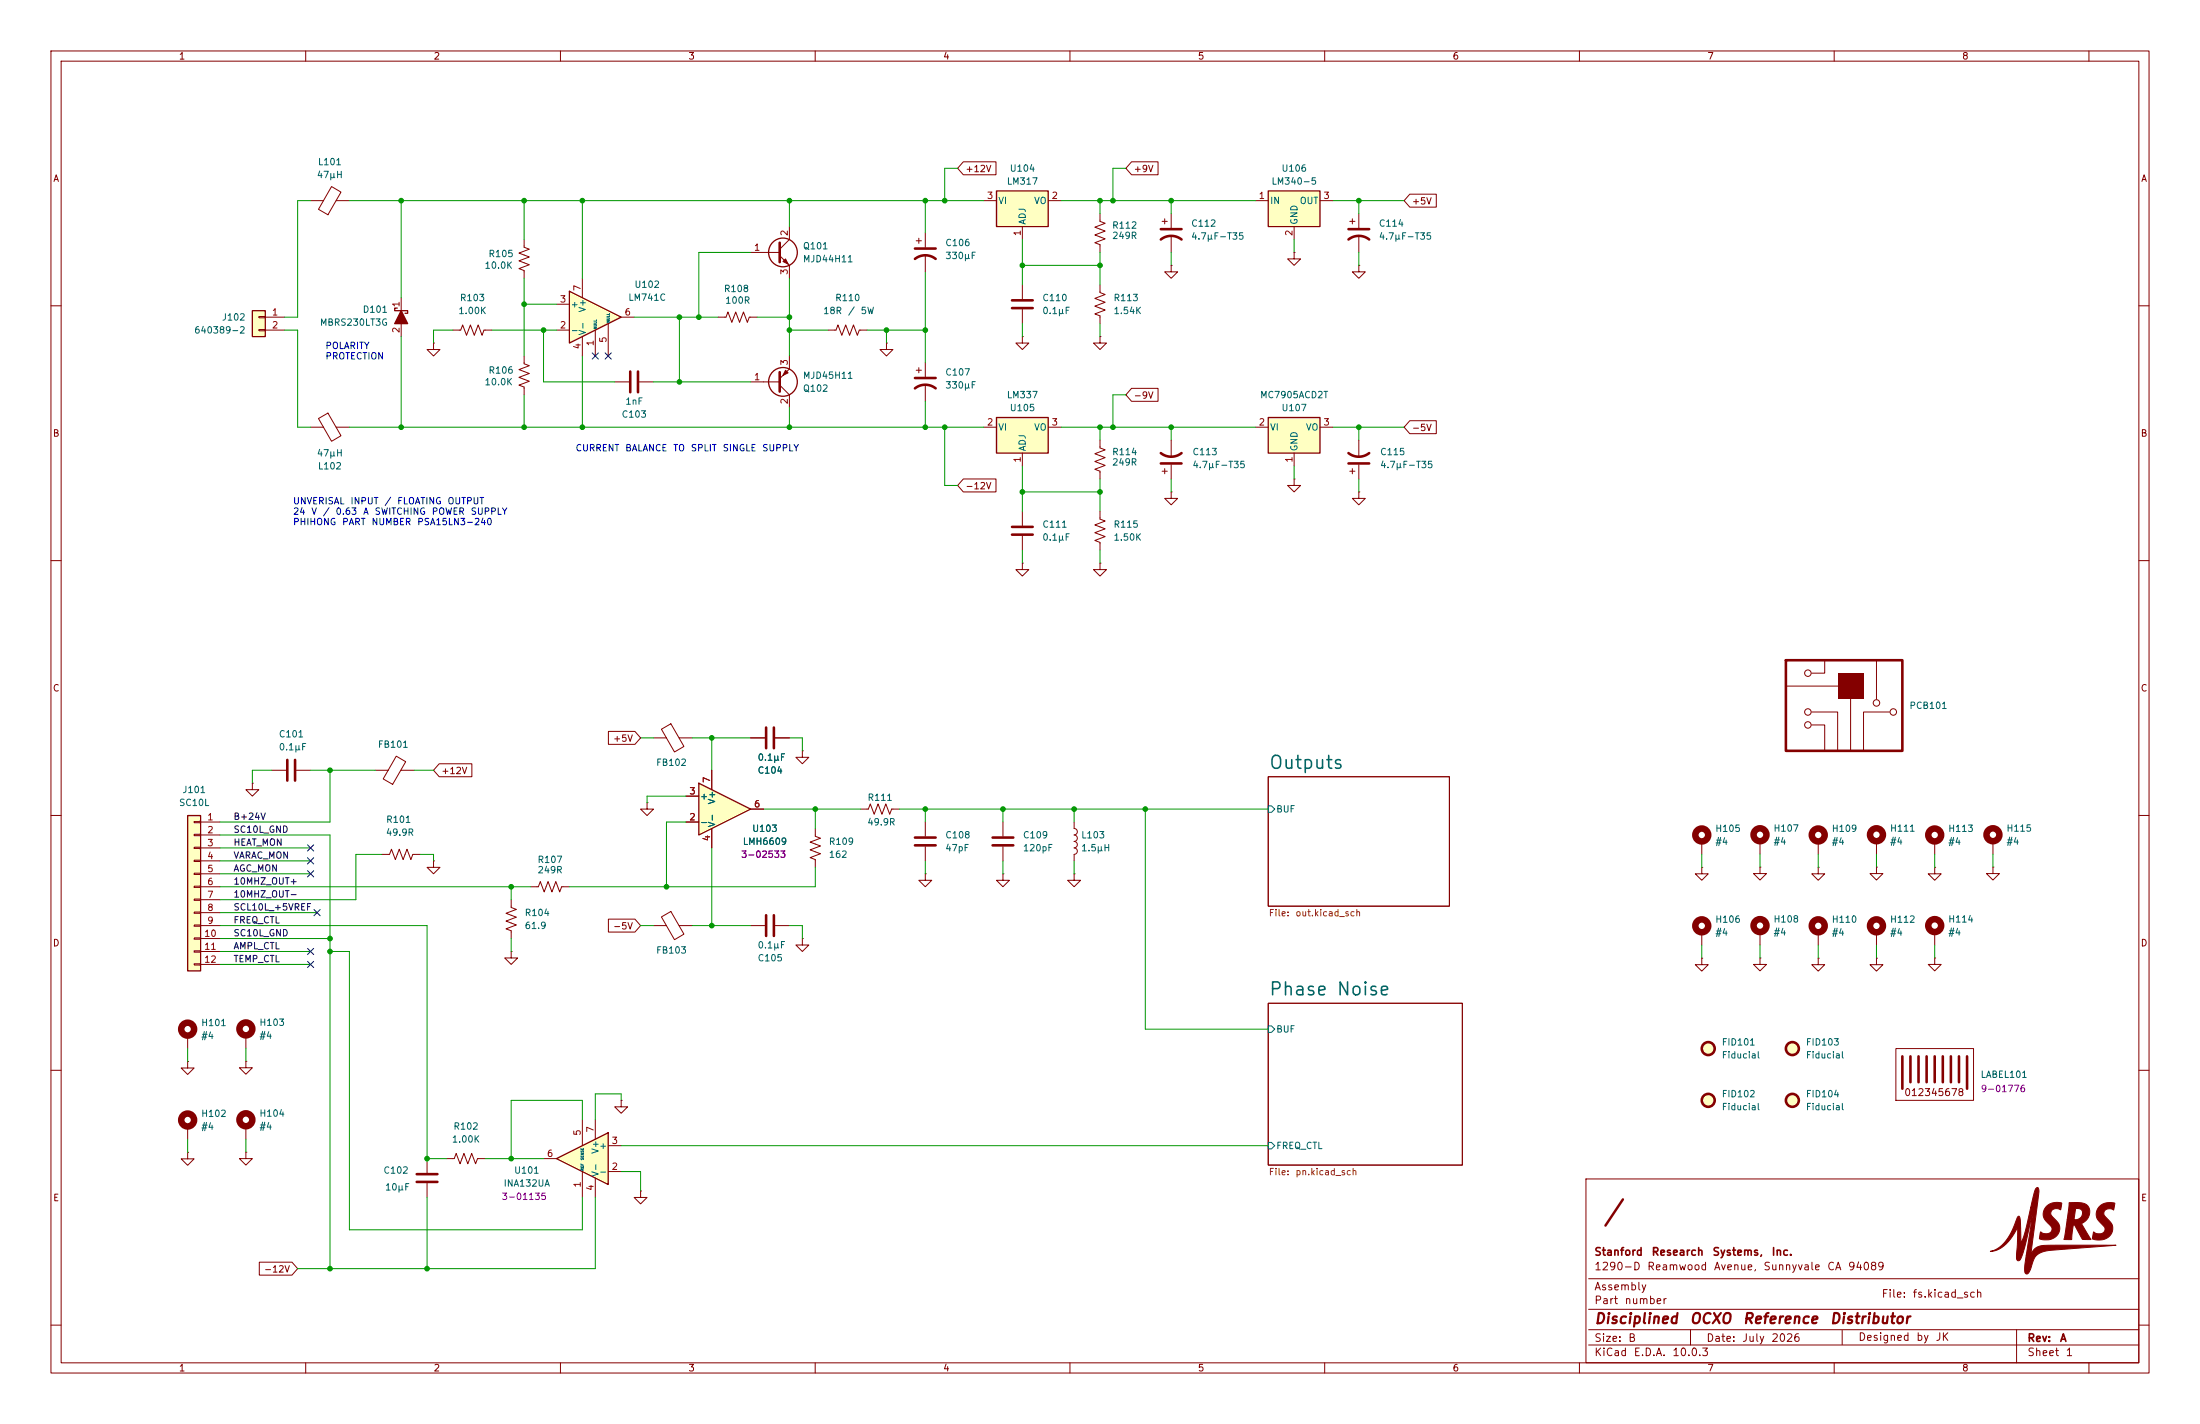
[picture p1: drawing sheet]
<svg xmlns="http://www.w3.org/2000/svg" width="432mm" height="279mm" viewBox="0 0 432 279" stroke-linecap="round" stroke-linejoin="round" font-family="sans-serif">
<g fill="none" stroke="#840000" stroke-width=".2">
<path d="M10 10h411.8v259.4h-411.8zM12 12h407.8v255.4h-407.8zM60 10v2M110 10v2M160 10v2M210 10v2M260 10v2M310 10v2M360 10v2M410 10v2M147.3 49.5h5.7M153 50.2l1.9 1.9v2.5"/>
<path d="M154.9 44.5v2.5l-1.9 1.9M10 60h2M85.1 67.3v1.3h1.3l-1.3 1.3-1.3-1.3h1.3M85.1 67.3h.1M162.6 64.8h1.5l.4-1 .7 2 .8-2 .8 2 .7-2 .8 2 .4-1h1.5M174 67.3v1.3h1.3l-1.3 1.3-1.3-1.3h1.3M174 67.3h.1M179.8 72.6h1M180.3 72.1v1.1M181.6 71.1v2.8M181.6 75.4v3.3M419.8 60h2"/>
<path d="M215.9 86.4v1.5l1 .4-2 .7 2 .8-2 .8 2 .7-2 .8 1 .4v1.5M229.9 96.5v1.3h1.2l-1.2 1.3-1.3-1.3h1.3M229.9 96.5h.1M10 110h2M200.7 100.3v2.8M200.7 105.2v2.8M215.9 100.3v1.6l1 .3-2 .8 2 .8-2 .7 2 .8-2 .7 1 .4v1.6M419.8 110h2M10 160h2M248.9 152.4h35.6v25.4h-35.6zM419.8 160h2M100.3 176.5v1.6l1 .3-2 .8 2 .8-2 .7 2 .8-2 .7 1 .4v1.6"/>
<path d="M104.1 174h1.6l.3-1 .8 2 .8-2 .7 2 .8-2 .8 2 .3-1h1.6M129.8 179.9l1.9-1.1 2.5 4.5-1.8 1.1zM100.3 186.7v1.3h1.3l-1.3 1.2-1.2-1.2h1.2M100.3 186.7h.1M128.3 181.6h2.5M133.3 181.6h2.6M147.3 181.6h2.8M152.1 181.6h2.8M157.5 184.2v1.2h1.2l-1.2 1.3-1.3-1.3h1.3M157.5 184.2h.1M248.9 196.9h38.1v31.7h-38.1zM10 210h2"/>
<path d="M48.3 203.2v2.5M121.9 215.9v1.3h1.3l-1.3 1.2-1.3-1.2h1.3M121.9 215.9h.1M419.8 210h2M36.8 226.1v1.3h1.3l-1.3 1.2-1.2-1.2h1.2M36.8 226.1h.1M83.8 227.3v2.8M83.8 232.2v2.8M125.7 233.7v1.3h1.3l-1.3 1.2-1.2-1.2h1.2M125.7 233.7h.1M311.3 231.3h108.5v36.1h-108.5zM10 260h2"/>
<path d="M311.8 256.9h108M311.8 250.9h108M419.8 260h2M60 267.4v2M110 267.4v2M160 267.4v2M210 267.4v2M260 267.4v2M310 267.4v2M311.8 263.9h108M311.8 260.9h108M331.8 260.9v3"/>
<path d="M360 267.4v2M361.6 261v2.8M395.8 260.9v6.5M410 267.4v2"/>
</g>
<g fill="#840000" stroke="#840000" stroke-width=".2">
<path d="M399.6 233.1l.4-.1 .2 .9-1.6 12.3a3.2 3.2 0 0 1 3.5-1.9h13.2l-7.8 .6a31.3 31.3 0 0 0-6.9 .8 3.4 3.4 0 0 0-1.9 2.9l-.1 .2a1.79 1.79 0 0 1-.8 1.2 1.2 1.2 0 0 1-.4-1.5l.3-2.2h.9h-.9l1.4-9.2-2 8.5a2.39 2.39 0 0 1-.9 1.8h-.2a3.1 3.1 0 0 1-.1-2.5l.1-4a8.1 8.1 0 0 1-4.6 4.6h-.8a6 6 0 0 0 4.2-3.8l1-2.5a.45 .45 0 0 1 .6-.5l.1 .9 .1 4.3a29.9 29.9 0 0 0 2-7h.5h-.5l.1-.6a8.3 8.3 0 0 1 .9-3.2z"/>
<path d="M412 236.8a3.1 3.1 0 0 1 3.1-.7l-.3 1.3a1.28 1.28 0 0 0-1.9 .5l.1 .5a4.8 4.8 0 0 1 1.7 2.5 2.68 2.68 0 0 1-3.5 2.3h-.2a.29 .29 0 0 1-.3-.1 .29 .29 0 0 1 0-.4l.2-1a1.41 1.41 0 0 0 2.3-.4 3.1 3.1 0 0 0-1.3-1.8 2.01 2.01 0 0 1 .1-2.7z"/>
<path d="M401.8 236.6a2.94 2.94 0 0 1 2.9-.5l-.2 1.3a1.13 1.13 0 0 0-1.3-.2 1.13 1.13 0 0 0-.6 1.1l.5 .7a2.29 2.29 0 0 1 1 2.7 2.29 2.29 0 0 1-2.4 1.6l-.8-.1a.43 .43 0 0 1-.6-.4l.3-1.1a1.38 1.38 0 0 0 2.1-.4 1.51 1.51 0 0 0-.9-1.4 2.1 2.1 0 0 1 0-3.3z"/>
<path d="M406.1 236a6.2 6.2 0 0 1 3.4 .3 2.27 2.27 0 0 1-1 3.8l1.9 3.1h-1.7l-1.5-2.8-.2-.1-.4 2.9h-1.5l.6-3.9h1.4a1.26 1.26 0 0 0 1.4-.5 1.26 1.26 0 0 0-.2-1.6l-.5-.1a.33 .33 0 0 0-.4 .1 .33 .33 0 0 0-.1 .4l-.2 1.7h-1.4z"/>
<path d="M153.7 51.3l.5-.5 .5 1z"/>
</g>
<path d="M248.9 158.1h.7l.6 .7-.6 .6h-.7zM248.9 201.3h.7l.6 .6-.6 .7h-.7zM248.9 224.2h.7l.6 .6-.6 .6h-.7z" fill="none" stroke="#006464" stroke-width=".2"/>
<path d="M153 47.6v3.8M179.6 76.2a3.3 3.3 0 0 1 4 0M179.6 74.2h4M198.6 104.9h4.1M198.6 103.4h4.1M150.4 179.6v4M151.9 179.6v4M81.8 230.4h4.1M81.8 231.9h4.1" fill="none" stroke="#840000" stroke-width=".51"/>
<circle cx="153.7" cy="49.5" r="2.82" fill="none" stroke="#840000" stroke-width=".25"/>
<circle cx="48.3" cy="201.9" r="1.27" fill="none" stroke="#840000" stroke-width="1.3"/>
<path d="M109.2 227.3l10.2-5v10.1z" fill="#ffffc2"/>
<g fill="none" stroke="#840000" stroke-width=".25">
<path d="M109.2 227.3l10.2-5v10.1z"/>
<circle cx="153.7" cy="74.9" r="2.82"/>
</g>
<g fill="none" stroke="#840000" stroke-width=".2">
<path d="M179.8 47.2h1M180.3 46.7v1.1M181.6 45.7v2.8M181.6 50v3.3M215.9 55.9v1.5l1 .4-2 .7 2 .8-2 .8 2 .7-2 .8 1 .4v1.5M215.9 41.9v1.5l1 .4-2 .8 2 .7-2 .8 2 .8-2 .7 1 .4v1.5M102.9 69.9v1.5l1 .4-2 .7 2 .8-2 .7 2 .8-2 .8 1 .3v1.6M141 62.2h1.5l.4-1 .7 2 .8-2 .8 2 .7-2 .8 2 .4-1h1.5M147.3 74.9h5.7M153 75.6l1.9 1.9v2.5M154.9 69.9v2.5l-1.9 1.9M61 83.8h2.5"/>
<path d="M62.5 82.1l1.9-1 2.5 4.4-1.8 1.1zM66 83.8h2.6M264.9 92.5h1M265.4 91.9v1.1M266.7 96.5v1.3h1.3l-1.3 1.3-1.3-1.3h1.3M266.7 96.5h.1M266.7 86.4v3.3M266.7 91.2v2.8M74.9 167.6h1.6l.3-1 .8 2.1 .8-2.1 .7 2.1 .8-2.1 .7 2.1 .4-1.1h1.5M85.1 168.9v1.3h1.3l-1.3 1.3-1.3-1.3h1.3M85.1 168.9h.1M114.3 219.7v5.1"/>
<path d="M116.8 219.7v3.8M48.3 226.1v1.2h1.2l-1.2 1.3-1.3-1.3h1.3M48.3 226.1h.1M87.6 227.3h1.6l.3-1 .8 2 .8-2 .7 2 .8-2 .7 2 .4-1h1.5M106.7 227.3h2.5M114.3 229.9v5.1M116.8 231.1v3.9M119.4 229.9h2.5M119.4 224.8h2.5"/>
</g>
<path d="M179.6 50.8a3.3 3.3 0 0 1 4 0M179.6 48.8h4M153 73v3.8M264.7 88.9a3.3 3.3 0 0 0 4 0M264.7 90.9h4" fill="none" stroke="#840000" stroke-width=".51"/>
<path d="M154.2 72.6l.5 .6-1 .5z" fill="#840000" stroke="#840000" stroke-width=".2"/>
<path d="M248.9 37.5h10.2v7h-10.2z" fill="#ffffc2"/>
<path d="M248.9 37.5h10.2v7h-10.2z" fill="none" stroke="#840000" stroke-width=".25"/>
<g fill="none" stroke="#840000" stroke-width=".2">
<path d="M246.4 39.4h2.5M259.1 39.4h2.5M102.9 47v1.5l1 .4-2 .8 2 .7-2 .8 2 .7-2 .8 1 .4v1.5M228.1 43.4h1M228.6 42.9v1M229.9 41.9v2.8M229.9 46.2v3.3M254 49.5v1.3h1.3l-1.3 1.3-1.3-1.3h1.3M254 49.5h.1M254 44.5v2.5M254 94v1.3h1.3l-1.3 1.2-1.3-1.2h1.3M254 94h.1"/>
<path d="M73.7 151.1h2.5M77.8 148.4l1.8 1.1-2.5 4.4-1.9-1.1zM78.7 151.1h2.6M36.8 208.3v1.3h1.3l-1.3 1.2-1.2-1.2h1.2M36.8 208.3h.1M36.8 203.2v2.5M48.3 208.2v1.3h1.2l-1.2 1.3-1.3-1.3h1.3M48.3 208.2h.1M36.8 221v2.6M48.3 221v2.5"/>
</g>
<path d="M227.8 47a3.3 3.3 0 0 1 4.1 0M227.8 45h4.1" fill="none" stroke="#840000" stroke-width=".51"/>
<g fill="none" stroke="#840000" stroke-width="1.3">
<circle cx="36.8" cy="219.8" r="1.27"/>
<circle cx="36.8" cy="201.9" r="1.27"/>
<circle cx="48.3" cy="219.7" r="1.27"/>
</g>
<path d="M49.5 61h2.6v5h-2.6z" fill="#ffffc2"/>
<path d="M49.5 61h2.6v5h-2.6zM78 60.5h-.5v.5h2.5v.5h-.5" fill="none" stroke="#840000" stroke-width=".25"/>
<g fill="none" stroke="#840000" stroke-width=".2">
<path d="M61 39.4h2.5M65.1 36.6l1.8 1.1-2.5 4.4-1.9-1zM66 39.4h2.6M78.7 58.4v2.6M264.9 43.4h1M265.4 42.9v1M266.7 52.1v1.2h1.3l-1.3 1.3-1.3-1.3h1.3M266.7 52.1h.1M266.7 41.9v2.8M266.7 46.2v3.3M50.8 62.1h1.3v.3h-1.3zM50.8 64.6h1.3v.3h-1.3z"/>
<path d="M52.1 62.2h3.8M52.1 64.8h3.8M78.7 63.5v2.5M88.9 64.8h1.5l.4-1 .8 2 .7-2 .8 2 .8-2 .7 2 .4-1h1.5M49.5 153.7v1.2h1.3l-1.3 1.3-1.2-1.3h1.2M49.5 153.7h.1M53.3 151.1h2.8M58.2 151.1h2.8"/>
</g>
<path d="M264.7 47a3.3 3.3 0 0 1 4 0M264.7 45h4M56.4 149.1v4.1M57.9 149.1v4.1" fill="none" stroke="#840000" stroke-width=".51"/>
<path d="M78.7 61l1.3 2.5h-2.5z" fill="#840000" stroke="#840000" stroke-width=".25"/>
<path d="M36.8 160h2.6v30.5h-2.6z" fill="#ffffc2"/>
<path d="M36.8 160h2.6v30.5h-2.6z" fill="none" stroke="#840000" stroke-width=".25"/>
<g fill="none" stroke="#840000" stroke-width=".2">
<path d="M200.7 55.9v2.8M200.7 60.7v2.8M38.1 161.2h1.3v.2h-1.3zM38.1 163.7h1.3v.3h-1.3zM38.1 166.2h1.3v.3h-1.3zM38.1 168.8h1.3v.2h-1.3zM38.1 171.3h1.3v.3h-1.3zM38.1 173.9h1.3v.2h-1.3zM38.1 176.4h1.3v.3h-1.3zM38.1 178.9h1.3v.3h-1.3zM39.4 161.3h3.8M39.4 163.8h3.8"/>
<path d="M39.4 166.4h3.8M39.4 168.9h3.8M39.4 171.5h3.8M39.4 174h3.8M39.4 176.5h3.8M39.4 179.1h3.8M38.1 181.5h1.3v.2h-1.3zM38.1 184h1.3v.3h-1.3zM38.1 186.6h1.3v.2h-1.3zM38.1 189.1h1.3v.3h-1.3zM39.4 181.6h3.8M39.4 184.2h3.8"/>
<path d="M39.4 186.7h3.8M39.4 189.2h3.8"/>
</g>
<path d="M198.6 58.9h4.1M198.6 60.5h4.1" fill="none" stroke="#840000" stroke-width=".51"/>
<path d="M248.9 81.9h10.2v7h-10.2z" fill="#ffffc2"/>
<path d="M248.9 81.9h10.2v7h-10.2z" fill="none" stroke="#840000" stroke-width=".25"/>
<path d="M228.1 92.5h1M228.6 91.9v1.1M229.9 86.4v3.3M229.9 91.2v2.8M246.4 83.8h2.5M254 88.9v2.5M259.1 83.8h2.5M127 157.5v1.3h1.3l-1.3 1.2-1.3-1.2h1.3M127 157.5h.1M128.3 144.8h2.5M129.8 143.1l1.9-1.1 2.5 4.5-1.8 1zM133.3 144.8h2.6" fill="none" stroke="#840000" stroke-width=".2"/>
<path d="M227.8 88.9a3.3 3.3 0 0 0 4.1 0M227.8 90.9h4.1" fill="none" stroke="#840000" stroke-width=".51"/>
<path d="M195.6 81.9h10.1v7h-10.1z" fill="#ffffc2"/>
<path d="M195.6 81.9h10.1v7h-10.1z" fill="none" stroke="#840000" stroke-width=".25"/>
<path d="M193 83.8h2.6M200.7 88.9v2.5M205.7 83.8h2.6" fill="none" stroke="#840000" stroke-width=".2"/>
<path d="M111.8 57.2l10.1 5-10.1 5.1z" fill="#ffffc2"/>
<path d="M111.8 57.2l10.1 5-10.1 5.1z" fill="none" stroke="#840000" stroke-width=".25"/>
<g fill="none" stroke="#840000" stroke-width=".2">
<path d="M109.2 59.7h2.6M114.3 54.6v3.8M229.9 52.1v1.2h1.2l-1.2 1.3-1.3-1.3h1.3M229.9 52.1h.1M109.2 64.8h2.6M114.3 66v3.9M116.8 64.8v5.1M119.4 63.5v6.4M120.6 74.9h2.8M121.9 62.2h2.6M125.5 74.9h2.8M200.7 66v1.3h1.2l-1.2 1.3-1.3-1.3h1.3"/>
<path d="M200.7 66h.1M215.9 66v1.3h1.3l-1.3 1.3-1.3-1.3h1.3M215.9 66h.1"/>
</g>
<path d="M123.7 72.9v4.1M125.2 72.9v4.1" fill="none" stroke="#840000" stroke-width=".51"/>
<path d="M195.6 37.5h10.1v7h-10.1z" fill="#ffffc2"/>
<path d="M195.6 37.5h10.1v7h-10.1z" fill="none" stroke="#840000" stroke-width=".25"/>
<path d="M193 39.4h2.6M205.7 39.4h2.6M200.7 44.5v2.5M200.7 110.5v1.3h1.2l-1.2 1.2-1.3-1.2h1.3M200.7 110.5h.1M215.9 110.5v1.3h1.3l-1.3 1.2-1.3-1.2h1.3M215.9 110.5h.1" fill="none" stroke="#840000" stroke-width=".2"/>
<path d="M137.2 153.7l10.1 5.1-10.1 5z" fill="#ffffc2"/>
<path d="M137.2 153.7l10.1 5.1-10.1 5z" fill="none" stroke="#840000" stroke-width=".25"/>
<g fill="none" stroke="#840000" stroke-width=".2">
<path d="M350.5 134.6h12.7v12.7h-2.5v-7.6h-5.1M358.1 129.5v2.6h-2.5M134.6 156.2h2.6M139.7 151.1v3.8M147.3 158.8h2.6M147.3 144.8h2.8M152.1 144.8h2.8M157.5 147.3v1.3h1.2l-1.2 1.3-1.3-1.3h1.3M157.5 147.3h.1M168.9 158.8h1.5l.4-1.1 .8 2.1 .7-2.1 .8 2.1 .8-2.1 .7 2.1 .4-1h1.5M355.6 142.2h2.5v5.1M134.6 161.3h2.6"/>
<path d="M139.7 162.6v3.8M160 162.6v1.5l1 .4-2 .7 2 .8-2 .8 2 .7-2 .8 1 .4v1.5M181.6 171.5v1.2h1.3l-1.3 1.3-1.3-1.3h1.3M181.6 171.5h.1M181.6 161.3v2.8M181.6 166.1v2.8M196.8 171.5v1.2h1.3l-1.3 1.3-1.2-1.3h1.2M196.8 171.5h.1M196.8 161.3v2.8M196.8 166.1v2.8M210.8 171.5v1.2h1.3l-1.3 1.3-1.3-1.3h1.3M210.8 171.5h.1"/>
<path d="M368.3 188v1.3h1.3l-1.3 1.2-1.3-1.2h1.3M368.3 188h.1M368.3 182.9v2.6M379.7 188v1.2h1.3l-1.3 1.3-1.2-1.3h1.2M379.7 188h.1M379.7 182.9v2.5M372.1 205.7h15.2v10.2h-15.2z"/>
<circle cx="354.8" cy="132.1" r=".64"/>
<circle cx="354.8" cy="139.7" r=".64"/>
<circle cx="354.8" cy="142.2" r=".64"/>
</g>
<g fill="none" stroke="#840000" stroke-width=".51">
<path d="M350.5 129.5h22.9v17.8h-22.9zM150.4 142.7v4.1M151.9 142.7v4.1M179.6 164.3h4M179.6 165.9h4M194.8 164.3h4.1M194.8 165.9h4.1M373.4 207.3v6.3M375 207.3v5M376.6 207.3v5M378.1 207.3v5M379.7 207.3v5"/>
<path d="M381.3 207.3v5M382.9 207.3v5M384.5 207.3v5M386.1 207.3v6.3"/>
</g>
<g fill="none" stroke="#840000" stroke-width="1.3">
<circle cx="368.3" cy="181.7" r="1.27"/>
<circle cx="379.7" cy="181.6" r="1.27"/>
</g>
<path d="M360.7 132.1h5.1v5.1h-5.1z" fill="#840000"/>
<g fill="none" stroke="#840000" stroke-width=".2">
<path d="M189.1 31.7h6.4v2.6h-6.4l-1.1-1.3zM222.1 31.7h5.2v2.6h-5.2l-1.1-1.3zM276.7 38.1h5.2v2.5h-5.2l-1.1-1.2zM222.1 76.2h5.2v2.5h-5.2l-1.1-1.2zM189.1 94h6.4v2.5h-6.4l-1.1-1.2zM276.7 82.5h5.2v2.6h-5.2l-1.1-1.3zM368.3 129.5v7.7M370.8 139.7h-5v7.6M86.2 149.9h6.4v2.5h-6.4l-1.1-1.3zM119.4 143.5h5.2l1.1 1.3-1.1 1.3h-5.2zM134.6 156.2h2.6M139.7 151.1v3.8"/>
<path d="M147.3 158.8h2.6M147.3 144.8h2.8M152.1 144.8h2.8M134.6 161.3h2.6M139.7 162.6v3.8M210.8 161.3v1.3a.63 .63 0 0 1 .6 .6 .63 .63 0 0 1-.6 .6h.1a.63 .63 0 0 1 .5 .7 .63 .63 0 0 1-.6 .6h.1a.63 .63 0 0 1 .5 .7 .63 .63 0 0 1-.6 .6M210.8 166.4a.63 .63 0 0 1 .6 .6 .63 .63 0 0 1-.6 .6v1.3M334 170.2v1.3h1.3l-1.3 1.2-1.3-1.2h1.3M334 170.2h.1M334 165.1v2.5M345.4 170.1v1.3h1.3l-1.3 1.3-1.2-1.3h1.2M345.4 170.1h.1"/>
<path d="M345.4 165.1v2.5M356.9 170.2v1.3h1.2l-1.2 1.2-1.3-1.2h1.3M356.9 170.2h.1M356.9 165.1v2.5M368.3 170.1v1.3h1.3l-1.3 1.3-1.3-1.3h1.3M368.3 170.1h.1M368.3 165.1v2.5M379.7 170.2v1.3h1.3l-1.3 1.2-1.2-1.2h1.2M379.7 170.2h.1M379.7 165.1v2.5M391.2 170.1v1.3h1.2l-1.2 1.3-1.3-1.3h1.3M391.2 170.1h.1"/>
<path d="M391.2 165.1v2.5M119.4 180.3h5.2l1.1 1.3-1.1 1.3h-5.2zM334 188v1.3h1.3l-1.3 1.2-1.3-1.2h1.3M334 188h.1M334 182.9v2.6M345.4 188v1.2h1.3l-1.3 1.3-1.2-1.3h1.2M345.4 188h.1M345.4 182.9v2.5M356.9 188v1.3h1.2l-1.2 1.2-1.3-1.2h1.3M356.9 188h.1M356.9 182.9v2.6M50.9 247.6h6.4l1.1 1.3-1.1 1.3h-6.4z"/>
<circle cx="368.3" cy="137.9" r=".64"/>
<circle cx="371.6" cy="139.7" r=".64"/>
</g>
<g fill="none" stroke="#840000" stroke-width="1.3">
<circle cx="334" cy="163.8" r="1.27"/>
<circle cx="345.4" cy="163.8" r="1.27"/>
<circle cx="356.9" cy="163.8" r="1.27"/>
<circle cx="368.3" cy="163.8" r="1.27"/>
<circle cx="379.7" cy="163.8" r="1.27"/>
<circle cx="391.2" cy="163.8" r="1.27"/>
<circle cx="334" cy="181.7" r="1.27"/>
<circle cx="345.4" cy="181.6" r="1.27"/>
<circle cx="356.9" cy="181.7" r="1.27"/>
</g>
<g fill="#ffffc2" stroke="#ffffc2" stroke-width=".2">
<circle cx="335.3" cy="215.9" r="1.27"/>
<circle cx="335.3" cy="205.7" r="1.27"/>
<circle cx="351.8" cy="215.9" r="1.27"/>
<circle cx="351.8" cy="205.7" r="1.27"/>
</g>
<g fill="none" stroke="#840000" stroke-width=".51">
<circle cx="335.3" cy="205.7" r="1.27"/>
<circle cx="335.3" cy="215.9" r="1.27"/>
<circle cx="351.8" cy="205.7" r="1.27"/>
<circle cx="351.8" cy="215.9" r="1.27"/>
</g>
<g fill="none" stroke="#009600" stroke-width=".2">
<path d="M61 39.4h-2.6v22.8h-2.5M68.6 39.4h124.4M78.7 39.4v19M102.9 39.4v7.6M114.3 39.4v15.2M154.9 39.4v5.1M181.6 39.4v6.3M188 33h-2.6v6.4M208.3 39.4h38.1M215.9 39.4v2.5M221 33h-2.6v6.4M229.9 39.4v2.5"/>
<path d="M261.6 39.4h14M266.7 39.4v2.5M102.9 54.6v15.3M102.9 59.7h6.3M147.3 49.5h-10.1v12.7M154.9 54.6v15.3M181.6 53.3v17.8M200.7 52.1h15.2M200.7 47v8.9M215.9 49.5v6.4M229.9 49.5v2.6M254 47v2.5"/>
<path d="M266.7 49.5v2.6M55.9 64.8h2.5v19h2.6M78.7 66v17.8M88.9 64.8h-3.8v2.5M96.5 64.8h12.7M102.9 77.5v6.3M106.7 64.8v10.1h13.9M114.3 69.9v13.9M124.5 62.2h16.5M128.3 74.9h19M133.3 62.2v12.7M148.6 62.2h6.3"/>
<path d="M154.9 64.8h7.7M170.2 64.8h11.4M174 64.8v2.5M181.6 78.7v5.1M200.7 63.5v2.5M215.9 63.5v2.5M221 77.5h-2.6v6.3M68.6 83.8h124.4M154.9 80v3.8M185.4 83.8v11.5h2.6M200.7 91.4v8.9M200.7 96.5h15.2"/>
<path d="M208.3 83.8h38.1M215.9 83.8v2.6M215.9 94v6.3M229.9 83.8v2.6M229.9 94v2.5M254 91.4v2.6M261.6 83.8h14M266.7 83.8v2.6M266.7 94v2.5M200.7 108v2.5M215.9 108v2.5M53.3 151.1h-3.8v2.6"/>
<path d="M61 151.1h12.7M64.8 151.1v10.2h-21.6M81.3 151.1h3.8M125.7 144.8h2.6M134.6 156.2h-7.6v1.3M135.9 144.8h11.4M139.7 144.8v6.3M149.9 158.8h19M154.9 144.8h2.6v2.5M160 158.8v3.8M176.5 158.8h72.4M181.6 158.8v2.5"/>
<path d="M196.8 158.8v2.5M210.8 158.8v2.5M224.8 158.8v43.1h24.1M43.2 163.8h21.6v85.1M43.2 179.1h19M43.2 171.5h17.8M43.2 174h60.9M43.2 168.9h17.8M43.2 166.4h17.8M74.9 167.6h-5.1v8.9h-26.6M82.5 167.6h2.6v1.3M100.3 174v2.5"/>
<path d="M134.6 161.3h-3.8v12.7M139.7 166.4v15.2M160 170.2v3.8h-48.2M181.6 168.9v2.6M196.8 168.9v2.6M210.8 168.9v2.6M334 167.6v2.6M345.4 167.6v2.5M356.9 167.6v2.6M368.3 167.6v2.5M379.7 167.6v2.6M391.2 167.6v2.5"/>
<path d="M43.2 184.2h21.6M43.2 186.7h17.8M43.2 181.6h40.6v45.7h3.8M43.2 189.2h17.8M64.8 186.7h3.8v54.6h45.7v-6.3M100.3 184.2v2.5M125.7 181.6h2.6M135.9 181.6h11.4M154.9 181.6h2.6v2.6M334 185.5v2.5M345.4 185.4v2.6M356.9 185.5v2.5"/>
<path d="M368.3 185.5v2.5M379.7 185.4v2.6M36.8 205.7v2.6M48.3 205.7v2.5M114.3 219.7v-3.8h-14v11.4M121.9 215.9v-1.3h-5.1v5.1M36.8 223.6v2.5M48.3 223.5v2.6M83.8 235v13.9M95.2 227.3h11.5M116.8 235v13.9h-58.4M121.9 229.9h3.8v3.8"/>
<path d="M121.9 224.8h127"/>
</g>
<g fill="none" stroke="#000084" stroke-width=".2">
<path d="M116.2 69.2l1.2 1.3M117.4 69.2l-1.2 1.3M118.8 69.2l1.2 1.3M120 69.2l-1.2 1.3M60.4 168.3l1.2 1.2M60.4 170.8l1.2 1.3M60.4 165.8l1.2 1.2M61.6 168.3l-1.2 1.2M61.6 170.8l-1.2 1.3M61.6 165.8l-1.2 1.2M61.6 178.5l1.2 1.2M62.8 178.5l-1.2 1.2"/>
<path d="M60.4 188.6l1.2 1.2M60.4 186.1l1.2 1.2M61.6 188.6l-1.2 1.2M61.6 186.1l-1.2 1.2"/>
</g>
<g fill="#009600" stroke="#009600" stroke-width=".2">
<circle cx="100.3" cy="174" r=".46"/>
<circle cx="139.7" cy="181.6" r=".46"/>
<circle cx="130.8" cy="174" r=".46"/>
<circle cx="83.8" cy="227.3" r=".46"/>
<circle cx="78.7" cy="83.8" r=".46"/>
<circle cx="64.8" cy="151.1" r=".46"/>
<circle cx="102.9" cy="83.8" r=".46"/>
<circle cx="139.7" cy="144.8" r=".46"/>
<circle cx="100.3" cy="227.3" r=".46"/>
<circle cx="83.8" cy="248.9" r=".46"/>
<circle cx="64.8" cy="248.9" r=".46"/>
<circle cx="114.3" cy="39.4" r=".46"/>
<circle cx="106.7" cy="64.8" r=".46"/>
<circle cx="137.2" cy="62.2" r=".46"/>
<circle cx="133.3" cy="62.2" r=".46"/>
<circle cx="102.9" cy="39.4" r=".46"/>
<circle cx="102.9" cy="59.7" r=".46"/>
<circle cx="78.7" cy="39.4" r=".46"/>
<circle cx="64.8" cy="186.7" r=".46"/>
<circle cx="64.8" cy="184.2" r=".46"/>
<circle cx="200.7" cy="52.1" r=".46"/>
<circle cx="215.9" cy="39.4" r=".46"/>
<circle cx="215.9" cy="52.1" r=".46"/>
<circle cx="181.6" cy="39.4" r=".46"/>
<circle cx="185.4" cy="39.4" r=".46"/>
<circle cx="181.6" cy="83.8" r=".46"/>
<circle cx="185.4" cy="83.8" r=".46"/>
<circle cx="200.7" cy="96.5" r=".46"/>
<circle cx="215.9" cy="96.5" r=".46"/>
<circle cx="215.9" cy="83.8" r=".46"/>
<circle cx="218.4" cy="83.8" r=".46"/>
<circle cx="218.4" cy="39.4" r=".46"/>
<circle cx="154.9" cy="83.8" r=".46"/>
<circle cx="133.3" cy="74.9" r=".46"/>
<circle cx="114.3" cy="83.8" r=".46"/>
<circle cx="160" cy="158.8" r=".46"/>
<circle cx="181.6" cy="158.8" r=".46"/>
<circle cx="196.8" cy="158.8" r=".46"/>
<circle cx="210.8" cy="158.8" r=".46"/>
<circle cx="224.8" cy="158.8" r=".46"/>
<circle cx="181.6" cy="64.8" r=".46"/>
<circle cx="174" cy="64.8" r=".46"/>
<circle cx="154.9" cy="62.2" r=".46"/>
<circle cx="154.9" cy="64.8" r=".46"/>
<circle cx="154.9" cy="39.4" r=".46"/>
<circle cx="229.9" cy="39.4" r=".46"/>
<circle cx="266.7" cy="83.8" r=".46"/>
<circle cx="266.7" cy="39.4" r=".46"/>
<circle cx="229.9" cy="83.8" r=".46"/>
</g>
<text font-size="4" fill="#840000" x="314.3" y="240.7">/</text>
<g font-size="2.5" fill="#006464">
<text x="248.9" y="151.5">Outputs</text>
<text x="248.9" y="196">Phase Noise</text>
</g>
<g font-size="2" fill="#840000">
<text x="312.8" y="260.2">Disciplined</text>
<text x="331.5" y="260.2">OCXO</text>
<text x="341.9" y="260.2">Reference</text>
<text x="359" y="260.2">Distributor</text>
</g>
<g font-size="1.5" fill="#840000">
<text x="312.8" y="246.7">Stanford</text>
<text x="312.8" y="249.6">1290-D</text>
<text x="323.2" y="249.6">Reamwood</text>
<text x="324" y="246.7">Research</text>
<text x="336" y="246.7">Systems,</text>
<text x="336.3" y="249.6">Avenue,</text>
<text x="346" y="249.6">Sunnyvale</text>
<text x="347.6" y="246.7">Inc.</text>
<text x="358.5" y="249.6">CA</text>
<text x="362.6" y="249.6">94089</text>
<text x="312.8" y="256.2">Part</text>
<text x="312.8" y="253.5">Assembly</text>
<text x="318.7" y="256.2">number</text>
<text x="369.2" y="255">File:</text>
<text x="375.3" y="255">fs.kicad_sch</text>
<text x="312.8" y="263.6">Size:</text>
<text x="319.5" y="263.6">B</text>
<text x="334.8" y="263.6">Date:</text>
<text x="341.8" y="263.6">July</text>
<text x="347.5" y="263.6">2026</text>
<text x="364.6" y="263.5">Designed</text>
<text x="376" y="263.5">by</text>
<text x="379.8" y="263.5">JK</text>
<text x="397.8" y="263.6">Rev:</text>
<text x="404.2" y="263.6">A</text>
<text x="312.8" y="266.4">KiCad</text>
<text x="320.5" y="266.4">E.D.A.</text>
<text x="328.1" y="266.4">10.0.3</text>
<text x="397.8" y="266.4">Sheet</text>
<text x="405.3" y="266.4">1</text>
</g>
<text font-size="1.4" fill="#840000" x="373.6" y="215.4">012345678</text>
<g font-size="1.3" fill="#840000">
<text x="35" y="12">1</text>
<text x="85" y="12">2</text>
<text x="135" y="12">3</text>
<text x="185" y="12">4</text>
<text x="235" y="12">5</text>
<text x="285" y="12">6</text>
<text x="335" y="12">7</text>
<text x="385" y="12">8</text>
<text x="10.3" y="36">A</text>
<text x="189.4" y="34.1">+12V</text>
<text x="222.4" y="34.1">+9V</text>
<text x="420.1" y="36">A</text>
<text x="277" y="40.4">+5V</text>
<text x="222.4" y="78.5">-9V</text>
<text x="10.3" y="86">B</text>
<text x="277" y="84.9">-5V</text>
<text x="420.1" y="86">B</text>
<text x="189.4" y="96.3">-12V</text>
<text x="10.3" y="136">C</text>
<text x="420.1" y="136">C</text>
<text x="120.2" y="145.8">+5V</text>
<text x="86.5" y="152.2">+12V</text>
<text x="10.3" y="186">D</text>
<text x="120.2" y="182.7">-5V</text>
<text x="420.1" y="186">D</text>
<text x="10.3" y="236">E</text>
<text x="420.1" y="236">E</text>
<text x="51.7" y="250">-12V</text>
<text x="35" y="269.4">1</text>
<text x="85" y="269.4">2</text>
<text x="135" y="269.4">3</text>
<text x="185" y="269.4">4</text>
<text x="235" y="269.4">5</text>
<text x="285" y="269.4">6</text>
<text x="335" y="269.4">7</text>
<text x="385" y="269.4">8</text>
</g>
<g font-size="1.3" fill="#006464">
<text x="62.1" y="35.3">47μH</text>
<text x="62.3" y="32.7">L101</text>
<text x="198.1" y="34">U104</text>
<text x="251.4" y="34">U106</text>
<text x="195.8" y="40.3">VI</text>
<text x="197.5" y="36.5">LM317</text>
<text x="202.9" y="40.3">VO</text>
<text x="249.2" y="40.3">IN</text>
<text x="249.5" y="36.5">LM340-5</text>
<text x="255" y="40.3">OUT</text>
<text x="201.6" y="44.2" transform="rotate(-90 201.6 44.2)">ADJ</text>
<text x="218.2" y="45.2">R112</text>
<text x="218.2" y="47.2">249R</text>
<text x="233.7" y="44.8">C112</text>
<text x="233.7" y="47.3">4.7μF-T35</text>
<text x="255" y="44.2" transform="rotate(-90 255 44.2)">GND</text>
<text x="270.5" y="44.8">C114</text>
<text x="270.5" y="47.3">4.7μF-T35</text>
<text x="95" y="53">10.0K</text>
<text x="95.8" y="50.8">R105</text>
<text x="157.5" y="51.8">MJD44H11</text>
<text x="157.5" y="49.2">Q101</text>
<text x="185.4" y="48.6">C106</text>
<text x="185.4" y="51.1">330μF</text>
<text x="90.2" y="59.4">R103</text>
<text x="123.2" y="59.3">LM741C</text>
<text x="124.4" y="56.8">U102</text>
<text x="142" y="57.6">R108</text>
<text x="142.2" y="59.9">100R</text>
<text x="163.8" y="59.4">R110</text>
<text x="204.5" y="59.4">C110</text>
<text x="218.4" y="59.4">R113</text>
<text x="38" y="65.7">640389-2</text>
<text x="43.5" y="63.2">J102</text>
<text x="62.7" y="64.2">MBRS230LT3G</text>
<text x="71.1" y="61.7">D101</text>
<text x="89.9" y="61.9">1.00K</text>
<text x="111.9" y="65.7">-</text>
<text x="111.9" y="60.7">+</text>
<text x="115.3" y="65.9" transform="rotate(-90 115.3 65.9)">V-</text>
<text x="115.3" y="61.4" transform="rotate(-90 115.3 61.4)">V+</text>
<text x="161.5" y="61.9">18R</text>
<text x="166.3" y="61.9">/</text>
<text x="168.8" y="61.9">5W</text>
<text x="204.5" y="61.9">0.1μF</text>
<text x="218.4" y="61.9">1.54K</text>
<text x="95" y="75.9">10.0K</text>
<text x="95.8" y="73.6">R106</text>
<text x="157.5" y="74.6">MJD45H11</text>
<text x="157.5" y="77.2">Q102</text>
<text x="185.4" y="74">C107</text>
<text x="185.4" y="76.5">330μF</text>
<text x="121.9" y="82.3">C103</text>
<text x="122.6" y="79.7">1nF</text>
<text x="197.5" y="78.4">LM337</text>
<text x="198.1" y="81">U105</text>
<text x="247.2" y="78.4">MC7905ACD2T</text>
<text x="251.4" y="81">U107</text>
<text x="62.1" y="89.9">47μH</text>
<text x="195.8" y="84.8">VI</text>
<text x="201.6" y="88.6" transform="rotate(-90 201.6 88.6)">ADJ</text>
<text x="202.9" y="84.8">VO</text>
<text x="218.2" y="89.6">R114</text>
<text x="233.9" y="89.6">C113</text>
<text x="249.2" y="84.8">VI</text>
<text x="255" y="88.6" transform="rotate(-90 255 88.6)">GND</text>
<text x="256.2" y="84.8">VO</text>
<text x="270.8" y="89.6">C115</text>
<text x="62.3" y="92.4">L102</text>
<text x="218.2" y="91.6">249R</text>
<text x="233.9" y="92.2">4.7μF-T35</text>
<text x="270.8" y="92.2">4.7μF-T35</text>
<text x="204.5" y="103.8">C111</text>
<text x="204.5" y="106.4">0.1μF</text>
<text x="218.4" y="103.8">R115</text>
<text x="218.4" y="106.4">1.50K</text>
<text x="374.7" y="139.4">PCB101</text>
<text x="54.6" y="145">C101</text>
<text x="54.6" y="147.5">0.1μF</text>
<text x="74.1" y="147">FB101</text>
<text x="148.6" y="149.6">0.1μF</text>
<text x="35.7" y="155.9">J101</text>
<text x="128.7" y="150.6">FB102</text>
<text x="148.6" y="152.1">C104</text>
<text x="35" y="158.5">SC10L</text>
<text x="75.7" y="161.8">R101</text>
<text x="137.3" y="157.2">+</text>
<text x="140.7" y="157.9" transform="rotate(-90 140.7 157.9)">V+</text>
<text x="170.2" y="157.4">R111</text>
<text x="250.4" y="159.7">BUF</text>
<text x="75.6" y="164.3">49.9R</text>
<text x="137.3" y="162.3">-</text>
<text x="140.7" y="162.4" transform="rotate(-90 140.7 162.4)">V-</text>
<text x="145.7" y="166.1">LMH6609</text>
<text x="147.5" y="163.5">U103</text>
<text x="162.6" y="166.1">R109</text>
<text x="170.1" y="162.3">49.9R</text>
<text x="185.4" y="164.8">C108</text>
<text x="185.4" y="167.3">47pF</text>
<text x="200.7" y="164.8">C109</text>
<text x="200.7" y="167.3">120pF</text>
<text x="212.1" y="164.8">L103</text>
<text x="212.1" y="167.3">1.5μH</text>
<text x="336.6" y="166.1">#4</text>
<text x="336.6" y="163.5">H105</text>
<text x="348" y="166">#4</text>
<text x="348" y="163.5">H107</text>
<text x="359.4" y="166.1">#4</text>
<text x="359.4" y="163.5">H109</text>
<text x="370.8" y="166">#4</text>
<text x="370.8" y="163.5">H111</text>
<text x="382.3" y="166.1">#4</text>
<text x="382.3" y="163.5">H113</text>
<text x="393.7" y="166">#4</text>
<text x="393.7" y="163.5">H115</text>
<text x="105.4" y="169.6">R107</text>
<text x="105.4" y="171.7">249R</text>
<text x="162.6" y="168.6">162</text>
<text x="102.9" y="180">R104</text>
<text x="102.9" y="182.6">61.9</text>
<text x="336.6" y="183.9">#4</text>
<text x="336.6" y="181.4">H106</text>
<text x="348" y="183.9">#4</text>
<text x="348" y="181.3">H108</text>
<text x="359.4" y="183.9">#4</text>
<text x="359.4" y="181.4">H110</text>
<text x="370.8" y="183.9">#4</text>
<text x="370.8" y="181.4">H112</text>
<text x="382.3" y="183.9">#4</text>
<text x="382.3" y="181.3">H114</text>
<text x="128.7" y="187.4">FB103</text>
<text x="148.6" y="188.9">C105</text>
<text x="148.6" y="186.4">0.1μF</text>
<text x="39.4" y="201.6">H101</text>
<text x="50.8" y="201.6">H103</text>
<text x="250.4" y="202.9">BUF</text>
<text x="39.4" y="204.2">#4</text>
<text x="50.8" y="204.1">#4</text>
<text x="337.8" y="205.4">FID101</text>
<text x="337.8" y="208">Fiducial</text>
<text x="354.3" y="205.4">FID103</text>
<text x="354.3" y="208">Fiducial</text>
<text x="337.8" y="215.6">FID102</text>
<text x="354.3" y="215.6">FID104</text>
<text x="388.6" y="211.8">LABEL101</text>
<text x="39.4" y="222">#4</text>
<text x="39.4" y="219.5">H102</text>
<text x="50.8" y="222">#4</text>
<text x="50.8" y="219.4">H104</text>
<text x="88.9" y="222">R102</text>
<text x="337.8" y="218.1">Fiducial</text>
<text x="354.3" y="218.1">Fiducial</text>
<text x="88.6" y="224.5">1.00K</text>
<text x="117.5" y="225.8">+</text>
<text x="117.8" y="226.5" transform="rotate(-90 117.8 226.5)">V+</text>
<text x="250.4" y="225.8">FREQ_CTL</text>
<text x="75.2" y="230.6">C102</text>
<text x="75.5" y="233.9">10μF</text>
<text x="98.7" y="233.1">INA132UA</text>
<text x="100.8" y="230.6">U101</text>
<text x="117.5" y="230.8">-</text>
<text x="117.8" y="231" transform="rotate(-90 117.8 231)">V-</text>
</g>
<g font-size="1.3" fill="#a90000">
<text x="193.6" y="39.3">3</text>
<text x="206.3" y="39.3">2</text>
<text x="246.9" y="39.3">1</text>
<text x="259.6" y="39.3">3</text>
<text x="154.9" y="46.4" transform="rotate(-90 154.9 46.4)">2</text>
<text x="200.6" y="46.4" transform="rotate(-90 200.6 46.4)">1</text>
<text x="254" y="46.4" transform="rotate(-90 254 46.4)">2</text>
<text x="147.9" y="49.5">1</text>
<text x="109.8" y="59.7">3</text>
<text x="114.3" y="57.2" transform="rotate(-90 114.3 57.2)">7</text>
<text x="154.9" y="54" transform="rotate(-90 154.9 54)">3</text>
<text x="53.3" y="62.2">1</text>
<text x="53.3" y="64.7">2</text>
<text x="78.7" y="65.5" transform="rotate(-90 78.7 65.5)">2</text>
<text x="78.7" y="60.4" transform="rotate(-90 78.7 60.4)">1</text>
<text x="109.8" y="64.7">2</text>
<text x="122.5" y="62.2">6</text>
<text x="114.3" y="68.7" transform="rotate(-90 114.3 68.7)">4</text>
<text x="116.8" y="68" transform="rotate(-90 116.8 68)">1</text>
<text x="119.4" y="67.4" transform="rotate(-90 119.4 67.4)">5</text>
<text x="154.9" y="71.8" transform="rotate(-90 154.9 71.8)">3</text>
<text x="147.9" y="74.9">1</text>
<text x="154.9" y="79.4" transform="rotate(-90 154.9 79.4)">2</text>
<text x="193.6" y="83.8">2</text>
<text x="206.3" y="83.8">3</text>
<text x="246.9" y="83.8">2</text>
<text x="259.6" y="83.8">3</text>
<text x="200.6" y="90.9" transform="rotate(-90 200.6 90.9)">1</text>
<text x="254" y="90.9" transform="rotate(-90 254 90.9)">1</text>
<text x="139.7" y="153.7" transform="rotate(-90 139.7 153.7)">7</text>
<text x="40.6" y="161.3">1</text>
<text x="135.2" y="161.3">2</text>
<text x="135.2" y="156.2">3</text>
<text x="147.9" y="158.7">6</text>
<text x="40.6" y="163.8">2</text>
<text x="40.6" y="166.3">3</text>
<text x="139.7" y="165.2" transform="rotate(-90 139.7 165.2)">4</text>
<text x="40.6" y="168.9">4</text>
<text x="40.6" y="171.4">5</text>
<text x="40.6" y="174">6</text>
<text x="40.6" y="176.5">7</text>
<text x="40.6" y="179">8</text>
<text x="40" y="184.1">10</text>
<text x="40.6" y="181.6">9</text>
<text x="40" y="186.7">11</text>
<text x="40" y="189.2">12</text>
<text x="107.2" y="227.3">6</text>
<text x="114.3" y="223" transform="rotate(-90 114.3 223)">5</text>
<text x="116.8" y="222.3" transform="rotate(-90 116.8 222.3)">7</text>
<text x="119.9" y="224.8">3</text>
<text x="114.3" y="233.1" transform="rotate(-90 114.3 233.1)">1</text>
<text x="116.8" y="233.8" transform="rotate(-90 116.8 233.8)">4</text>
<text x="119.9" y="229.8">2</text>
</g>
<g font-size="1.3" fill="#0000c2">
<text x="63.8" y="68.8">POLARITY</text>
<text x="63.8" y="70.8">PROTECTION</text>
<text x="112.9" y="88.9">CURRENT</text>
<text x="122.6" y="88.9">BALANCE</text>
<text x="132" y="88.9">TO</text>
<text x="135.5" y="88.9">SPLIT</text>
<text x="141.7" y="88.9">SINGLE</text>
<text x="149.5" y="88.9">SUPPLY</text>
<text x="57.4" y="99.3">UNVERISAL</text>
<text x="57.4" y="101.3">24</text>
<text x="61" y="101.3">V</text>
<text x="63.3" y="101.3">/</text>
<text x="65.8" y="101.3">0.63</text>
<text x="68.7" y="99.3">INPUT</text>
<text x="71.2" y="101.3">A</text>
<text x="73.4" y="101.3">SWITCHING</text>
<text x="75.3" y="99.3">/</text>
<text x="77.8" y="99.3">FLOATING</text>
<text x="84.6" y="101.3">POWER</text>
<text x="87.7" y="99.3">OUTPUT</text>
<text x="92.3" y="101.3">SUPPLY</text>
<text x="57.4" y="103.4">PHIHONG</text>
<text x="67" y="103.4">PART</text>
<text x="72.8" y="103.4">NUMBER</text>
<text x="81.8" y="103.4">PSA15LN3-240</text>
</g>
<g font-size="1.3" fill="#0f0f0f">
<text x="45.7" y="161.2">B+24V</text>
<text x="45.7" y="166.2">HEAT_MON</text>
<text x="45.7" y="163.7">SC10L_GND</text>
<text x="45.7" y="173.9">10MHZ_OUT+</text>
<text x="45.7" y="171.3">AGC_MON</text>
<text x="45.7" y="168.8">VARAC_MON</text>
<text x="45.7" y="176.4">10MHZ_OUT-</text>
<text x="45.7" y="178.9">SCL10L_+5VREF</text>
<text x="45.7" y="184">SC10L_GND</text>
<text x="45.7" y="181.5">FREQ_CTL</text>
<text x="45.7" y="189.1">TEMP_CTL</text>
<text x="45.7" y="186.6">AMPL_CTL</text>
</g>
<g font-size="1.3" fill="#840084">
<text x="145.3" y="168.6">3-02533</text>
<text x="388.7" y="214.6">9-01776</text>
<text x="98.4" y="235.7">3-01135</text>
</g>
<g font-size="1.3" fill="#725600">
<text x="248.9" y="180.1">File:</text>
<text x="254.1" y="180.1">out.kicad_sch</text>
<text x="248.9" y="230.9">File:</text>
<text x="254.1" y="230.9">pn.kicad_sch</text>
</g>
<g font-size=".5" fill="#006464">
<text x="117.2" y="64.6" transform="rotate(-90 117.2 64.6)">NULL</text>
<text x="119.8" y="63.4" transform="rotate(-90 119.8 63.4)">NULL</text>
<text x="114.7" y="227.7" transform="rotate(-90 114.7 227.7)">SENSE</text>
<text x="114.7" y="229.7" transform="rotate(-90 114.7 229.7)">REF</text>
</g>
</svg>
